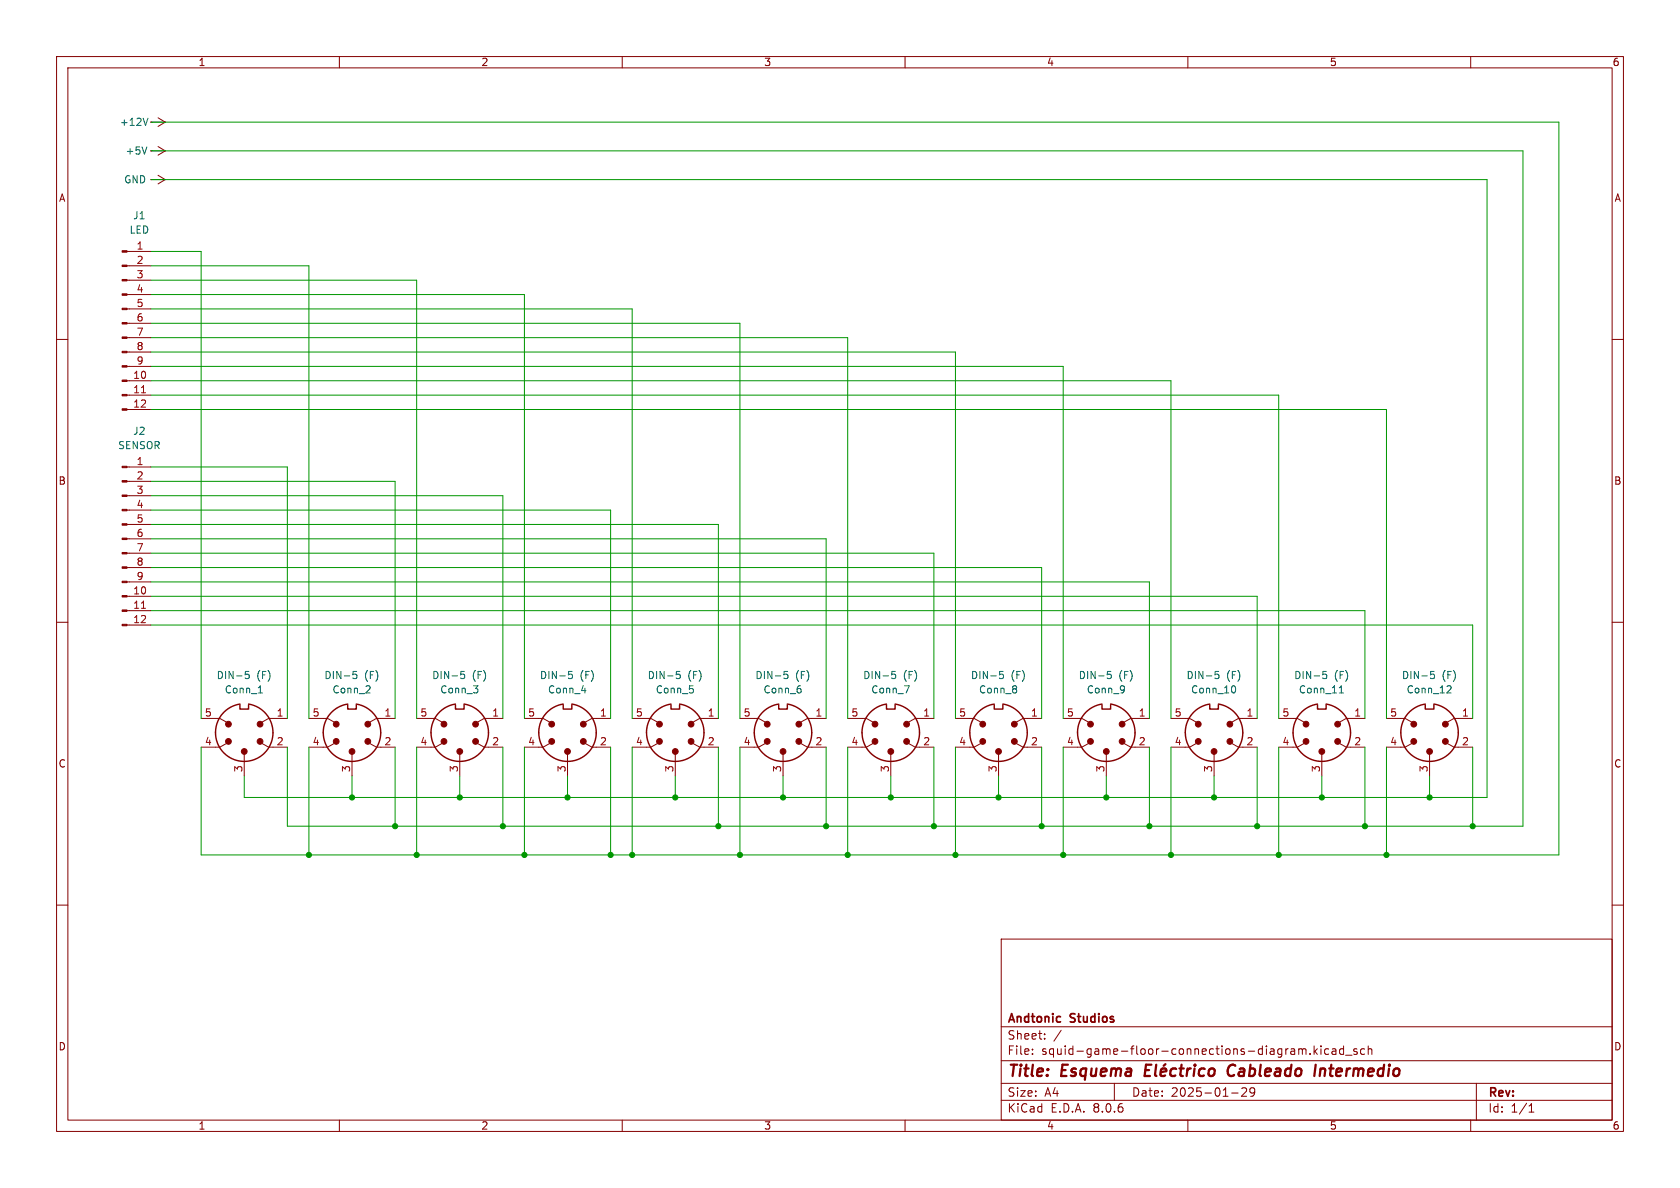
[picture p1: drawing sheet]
<svg xmlns="http://www.w3.org/2000/svg" width="297mm" height="210mm" viewBox="0 0 297 210" stroke-linecap="round" stroke-linejoin="round" font-family="sans-serif">
<g fill="none" stroke="#840000" stroke-width=".18">
<path d="M10 10h277v190h-277zM12 12h273v186h-273zM60 10v2M110 10v2M160 10v2M210 10v2M260 10v2M26.7 31.8h.1M26.7 26.7h.1M26.7 21.6h.1M26.7 31.8h2.5M26.7 26.7h2.5"/>
<path d="M26.7 21.6h2.5M27.9 31l1.3 .8M27.9 25.9l1.3 .8M27.9 20.8l1.3 .8M29.2 31.8l-1.3 .7M29.2 26.7l-1.3 .7M29.2 21.6l-1.3 .8M10 60h2M22.5 59.7h4.2M22.5 57.2h4.2M22.5 54.6h4.2M22.5 52.1h4.2"/>
<path d="M22.5 49.5h4.2M22.5 47h4.2M22.5 44.5h4.2M285 60h2M22.5 72.4h4.2M22.5 69.9h4.2M22.5 67.3h4.2M22.5 64.8h4.2M22.5 62.2h4.2M22.5 97.8h4.2M22.5 95.3h4.2M22.5 92.7h4.2"/>
<path d="M22.5 90.2h4.2M22.5 87.6h4.2M22.5 85.1h4.2M22.5 82.6h4.2M10 110h2M22.5 110.5h4.2M22.5 108h4.2M22.5 105.4h4.2M22.5 102.9h4.2M22.5 100.3h4.2M285 110h2M35.6 127h3.3l1.1 .6"/>
<path d="M40 131.4l-1.1 .7h-3.3M43.2 133.4v3.8M46.4 131.4l1.1 .7h3.3M50.8 127h-3.3l-1.1 .6M54.6 127h3.3l1.2 .6M59.1 131.4l-1.2 .7h-3.3M62.2 133.4v3.8M65.4 131.4l1.1 .7h3.3M69.8 127h-3.3l-1.1 .6M73.7 127h3.3l1.1 .6M78.1 131.4l-1.1 .7h-3.3M81.3 133.4v3.8"/>
<path d="M84.5 131.4l1.1 .7h3.3M88.9 127h-3.3l-1.1 .6M92.7 127h3.3l1.2 .6M97.2 131.4l-1.2 .7h-3.3M100.3 133.4v3.8M103.5 131.4l1.1 .7h3.3M107.9 127h-3.3l-1.1 .6M111.8 127h3.3l1.1 .6M116.2 131.4l-1.1 .7h-3.3M119.4 133.4v3.8M122.6 131.4l1.1 .7h3.3M127 127h-3.3l-1.1 .6"/>
<path d="M130.8 127h3.3l1.2 .6M135.3 131.4l-1.2 .7h-3.3M138.4 133.4v3.8M141.6 131.4l1.1 .7h3.3M146 127h-3.3l-1.1 .6M149.9 127h3.3l1.1 .6M154.3 131.4l-1.1 .7h-3.3M157.5 133.4v3.8M160.7 131.4l1.1 .7h3.3M165.1 127h-3.3l-1.1 .6M168.9 127h3.3l1.2 .6M173.4 131.4l-1.2 .7h-3.3"/>
<path d="M176.5 133.4v3.8M179.7 131.4l1.1 .7h3.3M184.1 127h-3.3l-1.1 .6M188 127h3.3l1.1 .6M192.4 131.4l-1.1 .7h-3.3M195.6 133.4v3.8M198.8 131.4l1.1 .7h3.3M203.2 127h-3.3l-1.1 .6M207 127h3.3l1.2 .6M211.5 131.4l-1.2 .7h-3.3M214.6 133.4v3.8M217.8 131.4l1.1 .7h3.3"/>
<path d="M222.2 127h-3.3l-1.1 .6M226.1 127h3.3l1.1 .6M230.5 131.4l-1.1 .7h-3.3M233.7 133.4v3.8M236.9 131.4l1.1 .7h3.3M241.3 127h-3.3l-1.1 .6M245.1 127h3.3l1.2 .6M249.6 131.4l-1.2 .7h-3.3M252.7 133.4v3.8M255.9 131.4l1.1 .7h3.3M260.3 127h-3.3l-1.1 .6M10 160h2"/>
<path d="M285 160h2M177 166h108v32h-108zM60 198v2M110 198v2M160 198v2M177 194.5h108M177 191.5h108M177 187.5h108M177 181.5h108M182.5 186.3v.1M182.5 185.5v.1M184.7 183.6v.1"/>
<path d="M184.7 182.8v.1M187.6 182.1l-1.3 2M197 191.5v3M210 198v2M217.7 193.2h1.2M219.5 192.4l.6-.1 .2 .1 .1 .3-.9 1.1h.9M221.8 192.9l-.3 .3h-.3l-.2-.3 .1-.5 .4-.1 .2 .1a.99 .99 0 0 1-.3 1.4h-.3M230.2 185.6l.3-.2 .3 .1 .1 .9M231.6 186.3v.1M232.3 184.9v1.5M232.5 185.8l.4 .6M232.9 185.4l-.6 .6"/>
<path d="M233.5 184.9v.1M233.5 185.4v1M234.9 185.5l-.4-.1-.3 .3v.4l.1 .2h.6M235.5 185.5h.6l.1 .9M236.2 185.8h-.5a.29 .29 0 0 0-.3 .3 .29 .29 0 0 0 .3 .3l.5-.1M237.5 185.5l-.4-.1-.3 .3v.4l.2 .2h.5M237.5 184.9v1.5M237.9 186.5h1.1M239.9 185.5l-.4-.1-.2 .2 .1 .2 .5 .2v.3h-.6M241.2 185.5l-.4-.1-.3 .3v.4l.2 .2h.5M241.9 185.5l.2-.1 .4 .1v.9M241.9 184.9v1.5"/>
<path d="M260 198v2M261 191.5v6.5M270.3 196.6h.9M270.3 195.5l.4-.4v1.5"/>
</g>
<g fill="none" stroke="#840000" stroke-width=".4">
<path d="M202.5 189.2h.6M203.6 188.2h-1l-.3 2h1M204.4 188.2l-.2 1.7 .2 .3M205.2 189.5l1-.1-.1-.4-.2-.1-.5 .1-.3 .9 .3 .3 .6-.1M206 188.1l-.3 .3M207.9 189a.66 .66 0 0 0-1 .3v.5l.1 .3 .2 .1 .6-.1M208.5 188.9h.8M208.9 188.2l-.2 1.7v.2l.4 .1M209.9 188.9l-.1 1.3M210.5 188.9l-.4 .1-.2 .3M211.2 188.9l-.2 1.3M211.3 188.2l-.1 .1v.1"/>
<path d="M211.3 188.2v.1l-.1 .1M211.3 188.2l-.1 .2M213 189a.66 .66 0 0 0-1 .3l-.1 .5 .2 .3 .2 .1 .5-.1M213.8 189.1a.52 .52 0 0 1 .6-.2 .52 .52 0 0 1 .4 .4l-.1 .5a.55 .55 0 0 1-.5 .4 .55 .55 0 0 1-.6-.4zM218 188.2a1.13 1.13 0 0 0-.9 .7 1.13 1.13 0 0 0 .2 1.2l.3 .1 .5-.1M232.6 188.2l-.3 2M233.5 188.9l-.2 1.3M234 188.9l-.6 .2"/>
</g>
<g fill="none" stroke="#840000" stroke-width=".25">
<path d="M42.4 124.5a5.1 5.1 0 0 0-3.5 7.8 5.1 5.1 0 0 0 8.6 0 5.1 5.1 0 0 0-3.6-7.8M42.4 124.6v.7h1.5v-.7M61.5 124.5a5.1 5.1 0 0 0-3.6 7.8 5.1 5.1 0 0 0 8.6 0 5.1 5.1 0 0 0-3.5-7.8M61.5 124.6v.7h1.5v-.7M80.5 124.6v.7h1.5v-.7M82 124.5a5.1 5.1 0 0 1 3.6 7.8 5.1 5.1 0 0 1-8.6 0 5.1 5.1 0 0 1 3.5-7.8M99.6 124.6v.7h1.5v-.7M101.1 124.5a5.1 5.1 0 0 1 3.5 7.8 5.1 5.1 0 0 1-8.5 0 5.1 5.1 0 0 1 3.5-7.8M118.6 124.6v.7h1.5v-.7M120.1 124.5a5.1 5.1 0 0 1 3.6 7.8 5.1 5.1 0 0 1-8.6 0 5.1 5.1 0 0 1 3.5-7.8M137.7 124.6v.7h1.5v-.7M139.2 124.5a5.1 5.1 0 0 1 3.5 7.8 5.1 5.1 0 0 1-8.5 0 5.1 5.1 0 0 1 3.5-7.8"/>
<path d="M156.7 124.6v.7h1.5v-.7M158.2 124.5a5.1 5.1 0 0 1 3.6 7.8 5.1 5.1 0 0 1-8.6 0 5.1 5.1 0 0 1 3.5-7.8M175.8 124.6v.7h1.5v-.7M177.3 124.5a5.1 5.1 0 0 1 3.5 7.8 5.1 5.1 0 0 1-8.5 0 5.1 5.1 0 0 1 3.5-7.8M194.8 124.6v.7h1.5v-.7M196.3 124.5a5.1 5.1 0 0 1 3.6 7.8 5.1 5.1 0 0 1-8.6 0 5.1 5.1 0 0 1 3.5-7.8M213.9 124.6v.7h1.5v-.7M215.4 124.5a5.1 5.1 0 0 1 3.5 7.8 5.1 5.1 0 0 1-8.5 0 5.1 5.1 0 0 1 3.5-7.8M232.9 124.6v.7h1.5v-.7M234.4 124.5a5.1 5.1 0 0 1 3.6 7.8 5.1 5.1 0 0 1-8.6 0 5.1 5.1 0 0 1 3.5-7.8M252 124.6v.7h1.5v-.7M253.5 124.5a5.1 5.1 0 0 1 3.5 7.8 5.1 5.1 0 0 1-8.5 0 5.1 5.1 0 0 1 3.5-7.8"/>
</g>
<g fill="#840000" stroke="#840000" stroke-width=".18">
<path d="M21.6 72.3h.9v.2h-.9z"/>
<path d="M21.6 69.7h.9v.3h-.9z"/>
<path d="M21.6 67.2h.9v.2h-.9z"/>
<path d="M21.6 64.6h.9v.3h-.9z"/>
<path d="M21.6 62.1h.9v.3h-.9z"/>
<path d="M21.6 59.6h.9v.2h-.9z"/>
<path d="M21.6 57h.9v.3h-.9z"/>
<path d="M21.6 54.5h.9v.2h-.9z"/>
<path d="M21.6 51.9h.9v.3h-.9z"/>
<path d="M21.6 49.4h.9v.3h-.9z"/>
<path d="M21.6 46.9h.9v.2h-.9z"/>
<path d="M21.6 44.3h.9v.3h-.9z"/>
<path d="M21.6 110.4h.9v.2h-.9z"/>
<path d="M21.6 107.8h.9v.3h-.9z"/>
<path d="M21.6 105.3h.9v.2h-.9z"/>
<path d="M21.6 102.7h.9v.3h-.9z"/>
<path d="M21.6 100.2h.9v.3h-.9z"/>
<path d="M21.6 97.7h.9v.2h-.9z"/>
<path d="M21.6 95.1h.9v.3h-.9z"/>
<path d="M21.6 92.6h.9v.2h-.9z"/>
<path d="M21.6 90h.9v.3h-.9z"/>
<path d="M21.6 87.5h.9v.3h-.9z"/>
<path d="M21.6 85h.9v.2h-.9z"/>
<path d="M21.6 82.4h.9v.3h-.9z"/>
<circle cx="103.1" cy="128" r=".51"/>
<circle cx="103.1" cy="131.1" r=".51"/>
<circle cx="100.3" cy="132.8" r=".51"/>
<circle cx="97.5" cy="128" r=".51"/>
<circle cx="97.5" cy="131.1" r=".51"/>
<circle cx="84.1" cy="128" r=".51"/>
<circle cx="84.1" cy="131.1" r=".51"/>
<circle cx="81.3" cy="132.8" r=".51"/>
<circle cx="78.5" cy="128" r=".51"/>
<circle cx="78.5" cy="131.1" r=".51"/>
<circle cx="179.3" cy="128" r=".51"/>
<circle cx="179.3" cy="131.1" r=".51"/>
<circle cx="176.5" cy="132.8" r=".51"/>
<circle cx="173.7" cy="128" r=".51"/>
<circle cx="173.7" cy="131.1" r=".51"/>
<circle cx="217.4" cy="128" r=".51"/>
<circle cx="217.4" cy="131.1" r=".51"/>
<circle cx="214.6" cy="132.8" r=".51"/>
<circle cx="211.8" cy="128" r=".51"/>
<circle cx="211.8" cy="131.1" r=".51"/>
<circle cx="198.4" cy="128" r=".51"/>
<circle cx="198.4" cy="131.1" r=".51"/>
<circle cx="195.6" cy="132.8" r=".51"/>
<circle cx="192.8" cy="128" r=".51"/>
<circle cx="192.8" cy="131.1" r=".51"/>
<circle cx="236.5" cy="128" r=".51"/>
<circle cx="236.5" cy="131.1" r=".51"/>
<circle cx="233.7" cy="132.8" r=".51"/>
<circle cx="230.9" cy="128" r=".51"/>
<circle cx="230.9" cy="131.1" r=".51"/>
<circle cx="160.3" cy="128" r=".51"/>
<circle cx="160.3" cy="131.1" r=".51"/>
<circle cx="157.5" cy="132.8" r=".51"/>
<circle cx="154.7" cy="128" r=".51"/>
<circle cx="154.7" cy="131.1" r=".51"/>
<circle cx="122.2" cy="128" r=".51"/>
<circle cx="122.2" cy="131.1" r=".51"/>
<circle cx="119.4" cy="132.8" r=".51"/>
<circle cx="116.6" cy="128" r=".51"/>
<circle cx="116.6" cy="131.1" r=".51"/>
<circle cx="141.2" cy="128" r=".51"/>
<circle cx="141.2" cy="131.1" r=".51"/>
<circle cx="138.4" cy="132.8" r=".51"/>
<circle cx="135.6" cy="128" r=".51"/>
<circle cx="135.6" cy="131.1" r=".51"/>
<circle cx="255.5" cy="128" r=".51"/>
<circle cx="255.5" cy="131.1" r=".51"/>
<circle cx="252.7" cy="132.8" r=".51"/>
<circle cx="249.9" cy="128" r=".51"/>
<circle cx="249.9" cy="131.1" r=".51"/>
<circle cx="46" cy="128" r=".51"/>
<circle cx="46" cy="131.1" r=".51"/>
<circle cx="43.2" cy="132.8" r=".51"/>
<circle cx="40.4" cy="128" r=".51"/>
<circle cx="40.4" cy="131.1" r=".51"/>
<circle cx="65" cy="128" r=".51"/>
<circle cx="65" cy="131.1" r=".51"/>
<circle cx="62.2" cy="132.8" r=".51"/>
<circle cx="59.4" cy="128" r=".51"/>
<circle cx="59.4" cy="131.1" r=".51"/>
</g>
<g fill="none" stroke="#006464" stroke-width=".18">
<path d="M26 26l-.5 1.2M26.2 20.9l-.5 1.3M44 118.7h-.6l-.1 .6 .2-.1h.4l.2 .2-.1 .4-.2 .2-.5-.2M63 118.7h-.6v.6l.2-.1h.4l.1 .2-.1 .4-.1 .2-.5-.2M82.1 118.7h-.6l-.1 .6 .2-.1h.4l.2 .2-.1 .4-.2 .2-.5-.2M101.1 118.7h-.6v.6l.2-.1h.4l.1 .2-.1 .4-.1 .2-.5-.2M120.2 118.7h-.6l-.1 .6 .2-.1h.4l.2 .2-.1 .4-.2 .2-.5-.2M139.2 118.7h-.6v.6l.2-.1h.4l.1 .2-.1 .4-.1 .2-.5-.2M158.3 118.7h-.6l-.1 .6 .2-.1h.4l.2 .2-.1 .4-.2 .2-.5-.2M177.3 118.7h-.6v.6l.2-.1h.4l.1 .2-.1 .4-.1 .2-.5-.2M196.4 118.7h-.6l-.1 .6 .2-.1h.4l.2 .2-.1 .4-.2 .2-.5-.2M215.4 118.7h-.6v.6l.2-.1h.4l.1 .2-.1 .4-.1 .2-.5-.2"/>
<path d="M234.5 118.7h-.6l-.1 .6 .2-.1h.4l.2 .2-.1 .4-.2 .2-.5-.2M253.5 118.7h-.6v.6l.2-.1h.4l.1 .2-.1 .4-.1 .2-.5-.2M45.7 122.5h.7M64.6 122.5h.8M65.4 121.4v.4M83.7 121.2h.8l-.4 .5M84.4 121.8v.6M102.8 122.1h.8M122.5 121.8v.6M141.6 121.8v.6M159.9 121.2h.8l-.5 1.3M179.7 121.4v.3"/>
<path d="M179.7 121.9v.5M198.7 121.4v.8M198.8 121.8l-.1 .1M218.1 121.2a.79 .79 0 0 1 0 1.3M236.8 122.5h.7M236.9 121.5l.2-.3v1.3M256 121.2l.4 .1 .1 .3-.7 .9h.7"/>
</g>
<path d="M25 69.4h.7M25 107.5h.7" fill="none" stroke="#a90000" stroke-width=".18"/>
<g fill="none" stroke="#009600" stroke-width=".18">
<path d="M26.7 26.7h242.5v119.4h-218.4v-14M26.7 21.6h248.9v129.5h-240v-19M26.7 31.8h236.2v109.2h-219.7v-3.8M26.7 49.5h47v77.5M26.7 44.5h8.9v82.5M26.7 52.1h66v74.9M26.7 47h27.9v80M26.7 57.2h104.1v69.8M26.7 59.7h123.2v67.3M26.7 54.6h85.1v72.4M26.7 72.4h218.4v54.6M26.7 62.2h142.2v64.8"/>
<path d="M26.7 67.3h180.3v59.7M26.7 69.9h199.4v57.1M26.7 64.8h161.3v62.2M26.7 82.6h24.1v44.4M26.7 87.6h62.2v39.4M26.7 85.1h43.1v41.9M26.7 95.3h119.3v31.7M26.7 97.8h138.4v29.2M26.7 92.7h100.3v34.3M26.7 90.2h81.2v36.8M26.7 108h214.6v19M26.7 110.5h233.6v16.5"/>
<path d="M26.7 102.9h176.5v24.1M26.7 105.4h195.5v21.6M26.7 100.3h157.4v26.7M54.6 132.1v19M62.2 137.2v3.8M69.8 132.1v14M73.7 132.1v19M81.3 137.2v3.8M88.9 132.1v14M92.7 132.1v19M100.3 137.2v3.8M107.9 132.1v19"/>
<path d="M111.8 132.1v19M119.4 137.2v3.8M127 132.1v14M130.8 132.1v19M138.4 137.2v3.8M146 132.1v14M149.9 132.1v19M157.5 137.2v3.8M165.1 132.1v14M168.9 132.1v19M176.5 137.2v3.8M184.1 132.1v14"/>
<path d="M188 132.1v19M195.6 137.2v3.8M203.2 132.1v14M207 132.1v19M214.6 137.2v3.8M222.2 132.1v14M226.1 132.1v19M233.7 137.2v3.8M241.3 132.1v14M245.1 132.1v19M252.7 137.2v3.8M260.3 132.1v14"/>
</g>
<g fill="#009600" stroke="#009600" stroke-width=".18">
<circle cx="233.7" cy="141" r=".46"/>
<circle cx="226.1" cy="151.1" r=".46"/>
<circle cx="245.1" cy="151.1" r=".46"/>
<circle cx="252.7" cy="141" r=".46"/>
<circle cx="260.3" cy="146.1" r=".46"/>
<circle cx="241.3" cy="146.1" r=".46"/>
<circle cx="73.7" cy="151.1" r=".46"/>
<circle cx="54.6" cy="151.1" r=".46"/>
<circle cx="69.8" cy="146.1" r=".46"/>
<circle cx="81.3" cy="141" r=".46"/>
<circle cx="62.2" cy="141" r=".46"/>
<circle cx="119.4" cy="141" r=".46"/>
<circle cx="130.8" cy="151.1" r=".46"/>
<circle cx="127" cy="146.1" r=".46"/>
<circle cx="138.4" cy="141" r=".46"/>
<circle cx="146" cy="146.1" r=".46"/>
<circle cx="149.9" cy="151.1" r=".46"/>
<circle cx="157.5" cy="141" r=".46"/>
<circle cx="203.2" cy="146.1" r=".46"/>
<circle cx="195.6" cy="141" r=".46"/>
<circle cx="168.9" cy="151.1" r=".46"/>
<circle cx="188" cy="151.1" r=".46"/>
<circle cx="165.1" cy="146.1" r=".46"/>
<circle cx="207" cy="151.1" r=".46"/>
<circle cx="222.2" cy="146.1" r=".46"/>
<circle cx="214.6" cy="141" r=".46"/>
<circle cx="184.1" cy="146.1" r=".46"/>
<circle cx="176.5" cy="141" r=".46"/>
<circle cx="100.3" cy="141" r=".46"/>
<circle cx="92.7" cy="151.1" r=".46"/>
<circle cx="88.9" cy="146.1" r=".46"/>
<circle cx="107.9" cy="151.1" r=".46"/>
<circle cx="111.8" cy="151.1" r=".46"/>
</g>
<g font-size="2.8" fill="#840000">
<text x="178" y="190.9">Title:</text>
<text x="187.7" y="190.9">Esquema</text>
<text x="218.7" y="190.9">Cableado</text>
<text x="234.8" y="190.9">Intermedio</text>
</g>
<g font-size="2.1" fill="#840000">
<text x="178" y="184">Sheet:</text>
<text x="178" y="181.2">Andtonic</text>
<text x="189.3" y="181.2">Studios</text>
<text x="178" y="186.7">File:</text>
<text x="184.1" y="186.7">squid-game-floor-connections-diagram.kicad_sch</text>
<text x="178" y="196.9">KiCad</text>
<text x="178" y="194.1">Size:</text>
<text x="184.7" y="194.1">A4</text>
<text x="185.7" y="196.9">E.D.A.</text>
<text x="193.3" y="196.9">8.0.6</text>
<text x="200" y="194.1">Date:</text>
<text x="207" y="194.1">2025-01-29</text>
<text x="263" y="194.3">Rev:</text>
<text x="263" y="196.9">Id:</text>
<text x="267.1" y="196.9">1/1</text>
</g>
<g font-size="1.8" fill="#840000">
<text x="35" y="11.9">1</text>
<text x="85" y="11.9">2</text>
<text x="135" y="11.9">3</text>
<text x="185" y="11.9">4</text>
<text x="235" y="11.9">5</text>
<text x="285" y="11.9">6</text>
<text x="10.3" y="35.9">A</text>
<text x="285.3" y="35.9">A</text>
<text x="10.3" y="85.9">B</text>
<text x="285.3" y="85.9">B</text>
<text x="10.3" y="135.9">C</text>
<text x="285.3" y="135.9">C</text>
<text x="10.3" y="185.9">D</text>
<text x="285.3" y="185.9">D</text>
<text x="35" y="199.9">1</text>
<text x="85" y="199.9">2</text>
<text x="135" y="199.9">3</text>
<text x="185" y="199.9">4</text>
<text x="235" y="199.9">5</text>
<text x="285" y="199.9">6</text>
</g>
<g font-size="1.8" fill="#006464">
<text x="21.1" y="22.5">+12V</text>
<text x="22.1" y="27.5">+5V</text>
<text x="21.9" y="32.6">GND</text>
<text x="22.8" y="41.5">LED</text>
<text x="23.4" y="39">J1</text>
<text x="23.4" y="77.1">J2</text>
<text x="20.8" y="79.6">SENSOR</text>
<text x="38.2" y="120.2">DIN-5</text>
<text x="39.6" y="122.8">Conn_1</text>
<text x="45.4" y="120.2">(F)</text>
<text x="57.3" y="120.2">DIN-5</text>
<text x="58.7" y="122.8">Conn_2</text>
<text x="64.4" y="120.2">(F)</text>
<text x="76.3" y="120.2">DIN-5</text>
<text x="77.7" y="122.8">Conn_3</text>
<text x="83.5" y="120.2">(F)</text>
<text x="95.4" y="120.2">DIN-5</text>
<text x="96.8" y="122.8">Conn_4</text>
<text x="102.5" y="120.2">(F)</text>
<text x="114.4" y="120.2">DIN-5</text>
<text x="115.8" y="122.8">Conn_5</text>
<text x="121.6" y="120.2">(F)</text>
<text x="133.5" y="120.2">DIN-5</text>
<text x="134.9" y="122.8">Conn_6</text>
<text x="140.6" y="120.2">(F)</text>
<text x="152.5" y="120.2">DIN-5</text>
<text x="153.9" y="122.8">Conn_7</text>
<text x="159.7" y="120.2">(F)</text>
<text x="171.6" y="120.2">DIN-5</text>
<text x="173" y="122.8">Conn_8</text>
<text x="178.7" y="120.2">(F)</text>
<text x="190.6" y="120.2">DIN-5</text>
<text x="192" y="122.8">Conn_9</text>
<text x="197.8" y="120.2">(F)</text>
<text x="209.7" y="120.2">DIN-5</text>
<text x="210.5" y="122.8">Conn_10</text>
<text x="216.8" y="120.2">(F)</text>
<text x="228.7" y="120.2">DIN-5</text>
<text x="229.5" y="122.8">Conn_11</text>
<text x="235.9" y="120.2">(F)</text>
<text x="247.8" y="120.2">DIN-5</text>
<text x="248.6" y="122.8">Conn_12</text>
<text x="254.9" y="120.2">(F)</text>
</g>
<g font-size="1.8" fill="#a90000">
<text x="24.1" y="44.2">1</text>
<text x="24.1" y="46.7">2</text>
<text x="24.1" y="49.3">3</text>
<text x="24.1" y="51.8">4</text>
<text x="24.1" y="54.4">5</text>
<text x="24.1" y="56.9">6</text>
<text x="24.1" y="59.4">7</text>
<text x="24.1" y="62">8</text>
<text x="24.1" y="64.5">9</text>
<text x="23.5" y="67.1">10</text>
<text x="23.5" y="69.6">11</text>
<text x="23.5" y="72.1">12</text>
<text x="24.1" y="82.3">1</text>
<text x="24.1" y="84.8">2</text>
<text x="24.1" y="87.4">3</text>
<text x="24.1" y="89.9">4</text>
<text x="24.1" y="92.5">5</text>
<text x="24.1" y="95">6</text>
<text x="24.1" y="97.5">7</text>
<text x="24.1" y="100.1">8</text>
<text x="23.5" y="105.2">10</text>
<text x="23.5" y="107.7">11</text>
<text x="24.1" y="102.6">9</text>
<text x="23.5" y="110.2">12</text>
<text x="36.1" y="131.8">4</text>
<text x="36.1" y="126.7">5</text>
<text x="48.8" y="126.7">1</text>
<text x="48.8" y="131.8">2</text>
<text x="55.2" y="131.8">4</text>
<text x="55.2" y="126.7">5</text>
<text x="67.9" y="126.7">1</text>
<text x="67.9" y="131.8">2</text>
<text x="74.2" y="131.8">4</text>
<text x="74.2" y="126.7">5</text>
<text x="86.9" y="126.7">1</text>
<text x="86.9" y="131.8">2</text>
<text x="93.3" y="131.8">4</text>
<text x="93.3" y="126.7">5</text>
<text x="106" y="126.7">1</text>
<text x="106" y="131.8">2</text>
<text x="112.3" y="131.8">4</text>
<text x="112.3" y="126.7">5</text>
<text x="125" y="126.7">1</text>
<text x="125" y="131.8">2</text>
<text x="131.4" y="131.8">4</text>
<text x="131.4" y="126.7">5</text>
<text x="144.1" y="126.7">1</text>
<text x="144.1" y="131.8">2</text>
<text x="150.4" y="131.8">4</text>
<text x="150.4" y="126.7">5</text>
<text x="163.1" y="126.7">1</text>
<text x="163.1" y="131.8">2</text>
<text x="169.5" y="131.8">4</text>
<text x="169.5" y="126.7">5</text>
<text x="182.2" y="126.7">1</text>
<text x="182.2" y="131.8">2</text>
<text x="188.5" y="131.8">4</text>
<text x="188.5" y="126.7">5</text>
<text x="201.2" y="126.7">1</text>
<text x="201.2" y="131.8">2</text>
<text x="207.6" y="131.8">4</text>
<text x="207.6" y="126.7">5</text>
<text x="220.3" y="126.7">1</text>
<text x="220.3" y="131.8">2</text>
<text x="226.6" y="131.8">4</text>
<text x="226.6" y="126.7">5</text>
<text x="239.3" y="126.7">1</text>
<text x="239.3" y="131.8">2</text>
<text x="245.7" y="131.8">4</text>
<text x="245.7" y="126.7">5</text>
<text x="258.4" y="126.7">1</text>
<text x="258.4" y="131.8">2</text>
<text x="42.9" y="136.6" transform="rotate(-90 42.9 136.6)">3</text>
<text x="62" y="136.6" transform="rotate(-90 62 136.6)">3</text>
<text x="81" y="136.6" transform="rotate(-90 81 136.6)">3</text>
<text x="100.1" y="136.6" transform="rotate(-90 100.1 136.6)">3</text>
<text x="119.1" y="136.6" transform="rotate(-90 119.1 136.6)">3</text>
<text x="138.2" y="136.6" transform="rotate(-90 138.2 136.6)">3</text>
<text x="157.2" y="136.6" transform="rotate(-90 157.2 136.6)">3</text>
<text x="176.3" y="136.6" transform="rotate(-90 176.3 136.6)">3</text>
<text x="195.3" y="136.6" transform="rotate(-90 195.3 136.6)">3</text>
<text x="214.4" y="136.6" transform="rotate(-90 214.4 136.6)">3</text>
<text x="233.4" y="136.6" transform="rotate(-90 233.4 136.6)">3</text>
<text x="252.5" y="136.6" transform="rotate(-90 252.5 136.6)">3</text>
</g>
</svg>
